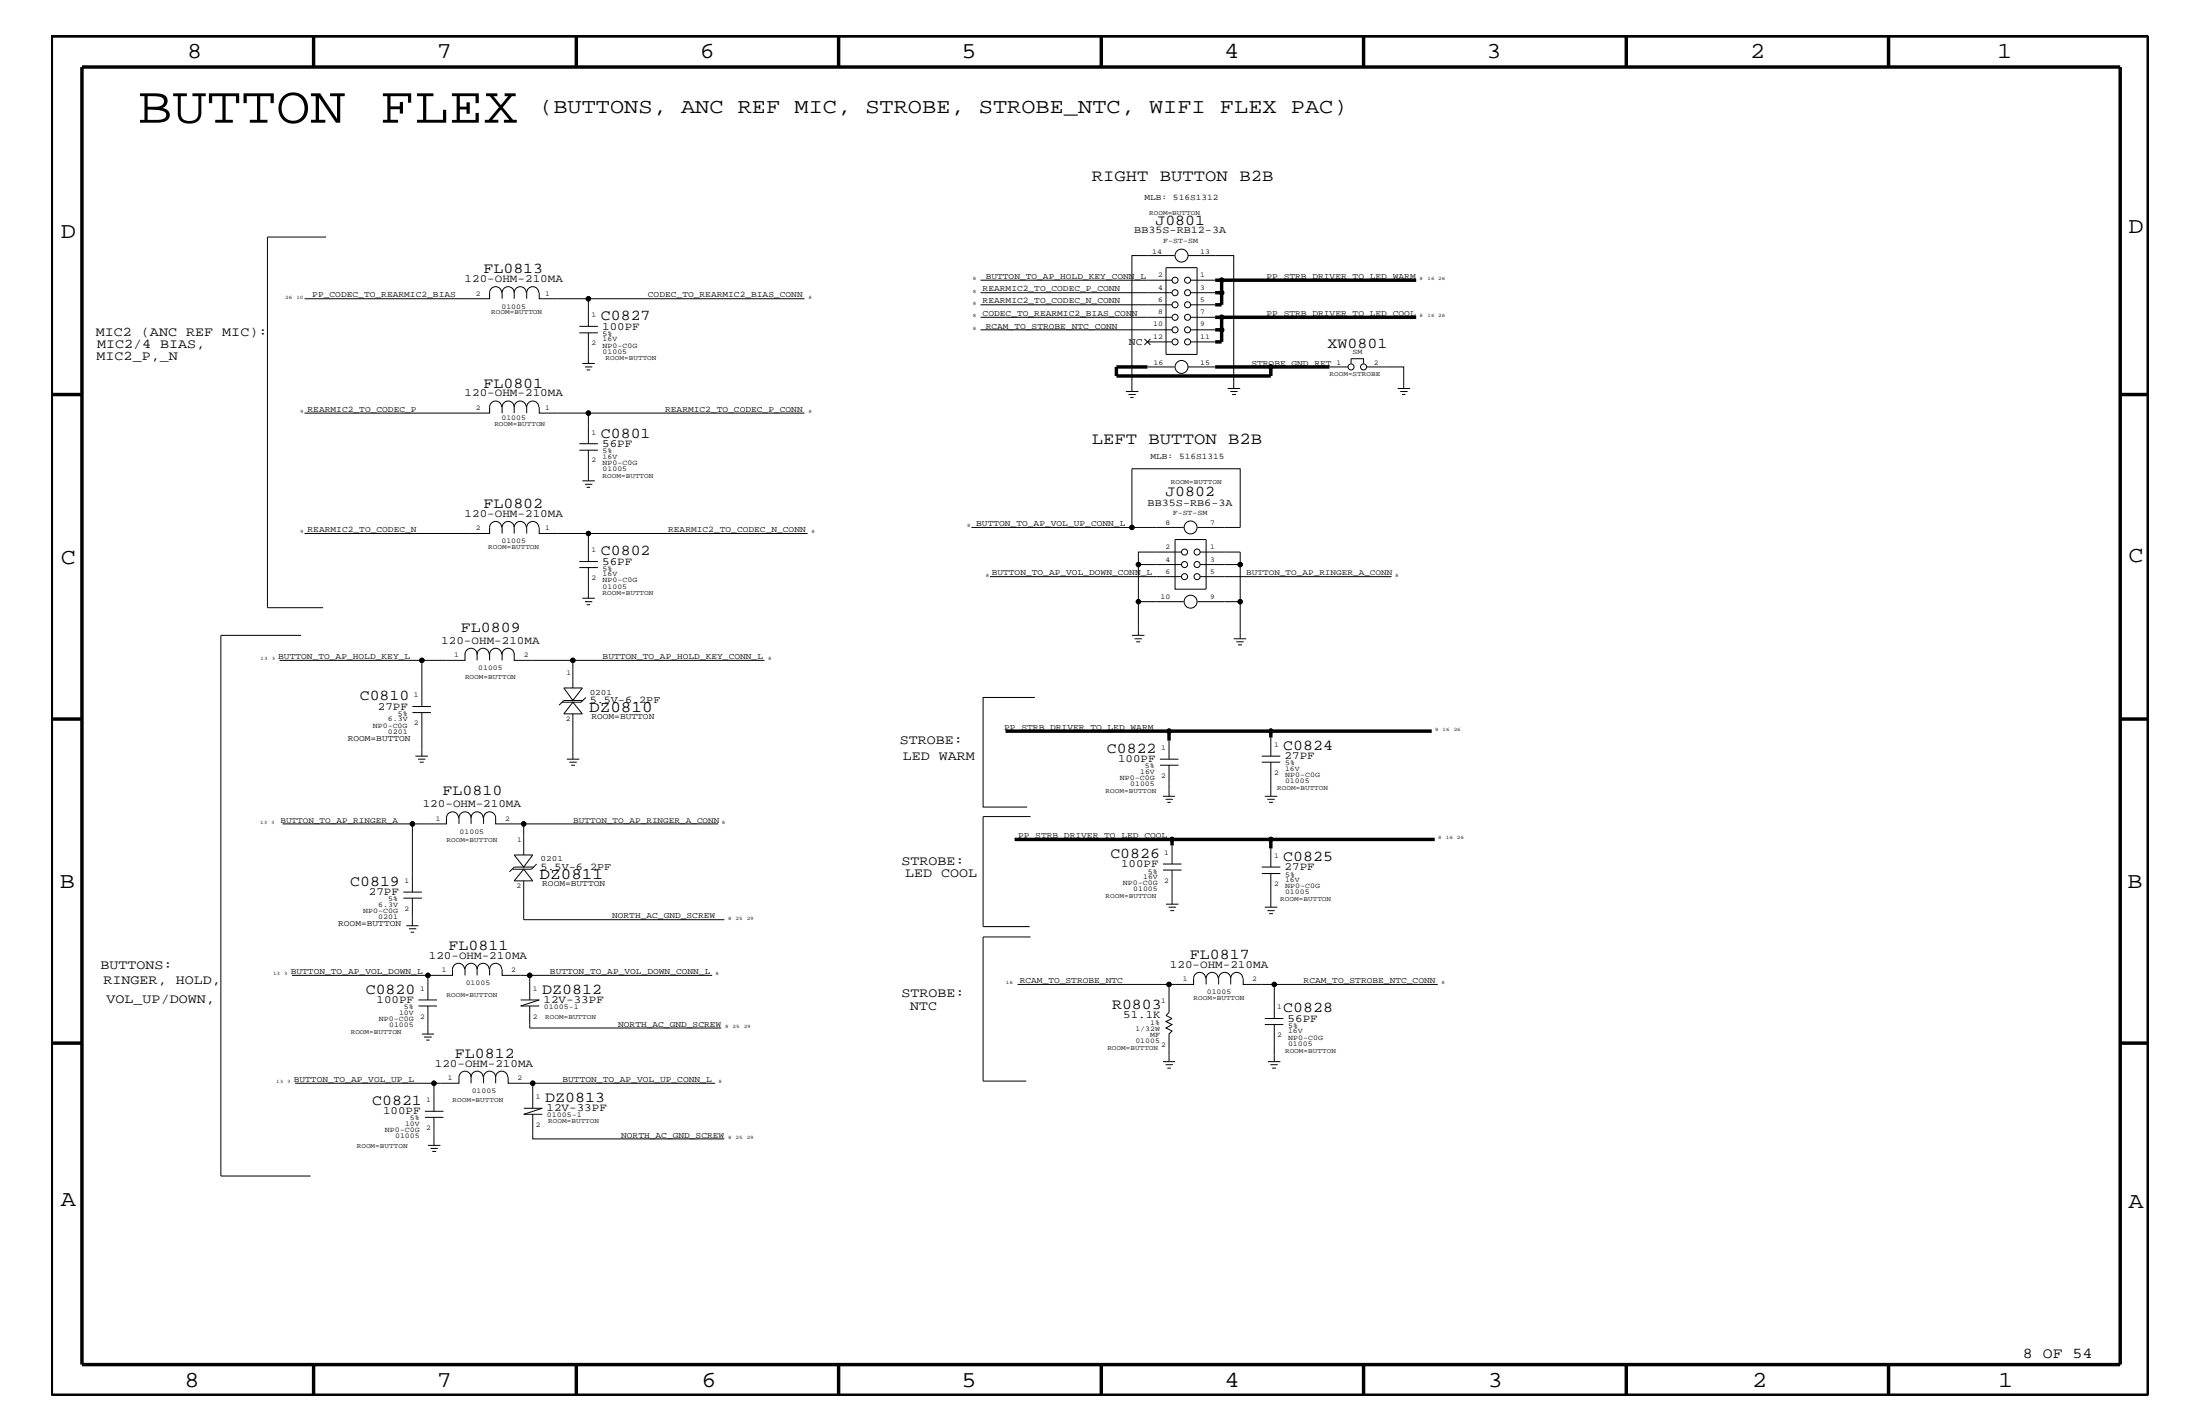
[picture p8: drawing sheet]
<svg xmlns="http://www.w3.org/2000/svg" width="432mm" height="279mm" viewBox="0 0 432 279" stroke-linecap="round" stroke-linejoin="round" font-family="sans-serif">
<g fill="none" stroke="#000" stroke-width=".2">
<path d="M64 46.5h-11.5v72.7h10.9M98.5 57.4a1.19 1.19 0 0 0-1.2-1.2 1.19 1.19 0 0 0-1.2 1.2v1.2h-36.3M100.9 57.4a1.19 1.19 0 0 1 1.2-1.2 1.19 1.19 0 0 1 1.2 1.2M100.9 57.4a1.19 1.19 0 0 0-1.2-1.2 1.19 1.19 0 0 0-1.1 1.2v1.2M100.9 57.4v1.2M105.7 57.4a1.19 1.19 0 0 0-1.1-1.2 1.19 1.19 0 0 0-1.2 1.2v1.2M105.8 57.4v1.2h52.1M115.5 58.6v5.4M192.4 59.8h37.6M192.4 57.4h37.6M192.4 55h37.6M228.9 52.5h6.1v17h-6.1z"/>
<path d="M230.5 50.2h-8.3v26.6M233.2 50.2h8.9v26M233.7 59.8h4.8M233.7 57.4h4.8M233.7 55h4.8M98.5 79.9a1.19 1.19 0 0 0-1.2-1.2 1.19 1.19 0 0 0-1.2 1.2v1.2h-36.3M100.9 79.9a1.19 1.19 0 0 1 1.2-1.2 1.19 1.19 0 0 1 1.2 1.2M100.9 79.9a1.19 1.19 0 0 0-1.2-1.2 1.19 1.19 0 0 0-1.1 1.2v1.2M100.9 79.9v1.2M105.7 79.9a1.19 1.19 0 0 0-1.1-1.2 1.19 1.19 0 0 0-1.2 1.2v1.2M105.8 79.9v1.2h9.7v6M113.7 65.3h3.6"/>
<path d="M113.7 64h3.6M114.3 71.3h2.5M114.8 72h1.4M115.1 72.6h.7M115.5 65.3v6M192.4 62.3h37.6M192.4 64.7h37.6M221 76.8h2.4M221.5 77.4h1.4M221.8 78h.7M224.6 66.5l1.2 1.2M225.2 72h5.3"/>
<path d="M225.2 67.1h4.8M225.8 66.5l-1.2 1.2M233.2 72h5.3M233.7 67.1h4.8M233.7 62.3h4.8M233.7 64.7h4.8M241 76.2h2.4M241.5 76.8h1.4M241.8 77.4h.8M260.9 72h3.7M265.2 71.3v-.9h2.4v.9M268.2 72h7.3v4.2"/>
<path d="M274.3 76.2h2.5M274.8 76.8h1.5M275.2 77.4h.6M113.7 88.3h3.6M113.7 87.1h3.6M114.3 94.3h2.5M114.8 95h1.4M115.1 95.6h.7M115.5 88.3v6M115.5 81.1h42.4M98.5 103.5a1.19 1.19 0 0 0-1.2-1.2 1.19 1.19 0 0 0-1.2 1.2v1.2h-36.3M100.9 103.5a1.19 1.19 0 0 1 1.2-1.2 1.19 1.19 0 0 1 1.2 1.2"/>
<path d="M100.9 103.5a1.19 1.19 0 0 0-1.2-1.2 1.19 1.19 0 0 0-1.1 1.2v1.2M100.9 103.5v1.2M105.7 103.5a1.19 1.19 0 0 0-1.1-1.2 1.19 1.19 0 0 0-1.2 1.2v1.2M105.8 103.5v1.2h52.7M113.7 111.4h3.6M113.7 110.2h3.6M114.3 117.4h2.5M114.8 118.1h1.4M115.1 118.6h.7M115.5 104.7v5.5M115.5 111.4v6M190.7 103.5h41.6"/>
<path d="M194.3 113.1h37.6M222.2 103.5v-11.5h21.2v11.5h-8.4M230.6 105.9h6.1v9.7h-6.1zM231.9 110.8h-8.5v7.3M231.9 108.3h-8.5v2.5M232.3 118.1h-8.9v6.6M235 118.1h8.4v7.2M235.5 110.8h7.9v7.3M235.5 108.3h7.9v2.5M235.5 113.1h37.6M59.1 124.7h-15.8v106h17.7M80.9 139.8h3.7"/>
<path d="M80.9 138.6h3.7M82.8 129.6v9M82.8 139.8v8.6M91.3 128.3v1.3h-36.4M91.3 128.4a1.19 1.19 0 0 1 1.2-1.2 1.19 1.19 0 0 1 1.1 1.2 1.19 1.19 0 0 1 1.2-1.2 1.19 1.19 0 0 1 1.2 1.2M93.6 128.3v1.3M96.1 128.4a1.19 1.19 0 0 1 1.2-1.2 1.19 1.19 0 0 1 1.2 1.2M96.1 128.3v1.3M98.6 128.4a1.19 1.19 0 0 1 1.1-1.2 1.19 1.19 0 0 1 1.2 1.2M98.6 128.3v1.3M100.9 128.3v1.3h49.1M110.7 135h3.6l-1.9 2.4z"/>
<path d="M112.4 137.8l1.9 2.3h-3.6zM112.4 129.6v5.4M114.4 137.4h-3.7l-1 1M115 136.8l-1 1h-3.7M203.1 136.8h-10.1v21.6h8.6M222.2 124.7h2.4M222.7 125.3h1.4M223 125.9h.8M242.1 125.3h2.5M242.7 125.9h1.4M243 126.5h.8M81.5 148.4h2.5"/>
<path d="M82 149h1.5M82.4 149.5h.7M111.3 149h2.4M111.8 149.5h1.4M112.1 150.1h.8M112.4 140.1v8.9M227.7 149h3.6M227.7 150.1h3.6M228.3 156.2h2.3M228.8 156.8h1.4M229.1 157.4h.7M229.4 145.3v3.7"/>
<path d="M229.4 150.1v6.1M247.7 148.4h3.6M247.7 149.5h3.6M248.2 156.2h2.5M248.8 156.8h1.4M249.1 157.4h.8M249.4 144.7v3.7M249.4 149.5v6.7M55.5 161.7h25.4M79.2 176.2h3.6M79.2 175h3.6M80.9 176.2v5.4"/>
<path d="M90 160.5a1.19 1.19 0 0 0-1.2-1.2 1.19 1.19 0 0 0-1.2 1.2v1.2h-6.7v13.3M92.5 160.5a1.19 1.19 0 0 0-1.2-1.2 1.19 1.19 0 0 0-1.2 1.2v1.2M92.5 160.5a1.19 1.19 0 0 1 1.1-1.2 1.19 1.19 0 0 1 1.2 1.2M92.5 160.5v1.2M94.9 161.7v-1.2a1.19 1.19 0 0 1 1.2-1.2 1.19 1.19 0 0 1 1.2 1.2v1.2h43.7M100.9 167.8h3.7l-1.8 2.3zM102.8 170.5l1.8 2.3h-3.7zM102.8 161.7v6.1M102.8 172.8v7.7h39.4M104.7 170.1h-3.8l-.9 1M105.3 169.5l-1 1h-3.7M202.3 160.2h-9.3v21.6h9.1"/>
<path d="M228.3 170.7h3.6M228.3 169.5h3.6M228.9 177.4h2.4M229.4 178h1.4M229.7 178.7h.8M230 165.9v3.6M230 170.7v6.7M247.7 171.4h3.6M247.7 170.1h3.6M248.2 178h2.5M248.8 178.7h1.4M249.1 179.3h.8"/>
<path d="M249.4 166.5v3.6M249.4 171.4v6.6M79.8 181.6h2.3M80.3 182.2h1.4M80.6 182.9h.7M82.1 197.4h3.7M82.1 196.2h3.7M84 191.4v4.8M84 197.4v5.5M91.2 190.2a1.19 1.19 0 0 0-1.2-1.2 1.19 1.19 0 0 0-1.2 1.2v1.2h-31.5M93.6 190.2a1.19 1.19 0 0 0-1.1-1.2 1.19 1.19 0 0 0-1.2 1.2v1.2M93.6 190.2a1.19 1.19 0 0 1 1.2-1.2 1.19 1.19 0 0 1 1.2 1.2"/>
<path d="M93.6 190.2v1.2M98.5 190.2a1.19 1.19 0 0 0-1.2-1.2 1.19 1.19 0 0 0-1.2 1.2v1.2M98.6 190.2v1.2h41.2M102.2 196.2h3.6l-3.6 1.2h3.6M104 191.4v4.8M104 197.4v4.3h37.6M199.7 193.2h29.7M202.3 183.8h-9.3v28.3h8.4M236.6 192a1.19 1.19 0 0 0-1.1-1.2 1.19 1.19 0 0 0-1.2 1.2v1.2h-4.9v5.5l-.5 .5 1.1 .6-1.1 .6 1.1 .6-1.1 .7 1.1 .6-.6 .6v5.4M239.1 192a1.19 1.19 0 0 0-1.2-1.2 1.19 1.19 0 0 0-1.2 1.2v1.2M241.6 192a1.19 1.19 0 0 0-1.2-1.2 1.19 1.19 0 0 0-1.2 1.2v1.2M241.6 192a1.19 1.19 0 0 1 1.1-1.2 1.19 1.19 0 0 1 1.2 1.2"/>
<path d="M241.6 192v1.2M244 192v1.2h6.1M248.2 199.8h3.7M282.2 193.2h-32.1v6.6M57.9 212.5h27.3M82.8 202.9h2.4M83.2 203.5h1.6M83.4 219.2h3.6M83.4 218h3.6M83.7 204.1h.6M85.2 219.2v5.5M92.5 211.4a1.19 1.19 0 0 0-1.2-1.2 1.19 1.19 0 0 0-1.2 1.2v1.1h-4.9v5.5"/>
<path d="M92.5 211.4a1.19 1.19 0 0 1 1.1-1.2 1.19 1.19 0 0 1 1.2 1.2M92.5 211.4v1.1M97.3 211.4a1.19 1.19 0 0 0-1.2-1.2 1.19 1.19 0 0 0-1.2 1.2v1.1M97.3 211.4a1.19 1.19 0 0 1 1.2-1.2 1.19 1.19 0 0 1 1.2 1.2M97.3 211.4v1.1M99.7 211.4v1.1h40.7M102.8 217.5h3.6l-3.6 1.1h3.6M104.6 218.6v4.9h37.6M104.6 212.5v5M228.3 208.3h2.3M228.8 208.9h1.4M229.1 209.6h.7"/>
<path d="M248.2 201h3.7M248.8 208.3h2.5M249.3 208.9h1.5M249.7 209.6h.7M250.1 201v7.3M84 224.7h2.4M84.5 225.3h1.4M84.8 225.9h.8"/>
<circle cx="115.5" cy="58.6" r=".42"/>
<circle cx="230.6" cy="59.8" r=".59"/>
<circle cx="230.6" cy="55" r=".59"/>
<circle cx="230.6" cy="57.4" r=".59"/>
<circle cx="231.9" cy="50.2" r="1.27"/>
<circle cx="233.1" cy="59.8" r=".59"/>
<circle cx="233.1" cy="55" r=".59"/>
<circle cx="233.1" cy="57.4" r=".59"/>
<circle cx="239.8" cy="55" r=".42"/>
<circle cx="239.8" cy="57.4" r=".42"/>
<circle cx="230.6" cy="67.1" r=".59"/>
<circle cx="230.6" cy="64.7" r=".59"/>
<circle cx="230.6" cy="62.3" r=".59"/>
<circle cx="231.9" cy="72" r="1.27"/>
<circle cx="233.1" cy="67.1" r=".59"/>
<circle cx="233.1" cy="62.3" r=".59"/>
<circle cx="233.1" cy="64.7" r=".59"/>
<circle cx="239.8" cy="62.3" r=".42"/>
<circle cx="239.8" cy="64.7" r=".42"/>
<circle cx="249.4" cy="72" r=".42"/>
<circle cx="265.2" cy="72" r=".59"/>
<circle cx="267.6" cy="72" r=".59"/>
<circle cx="115.5" cy="81.1" r=".42"/>
<circle cx="115.5" cy="104.7" r=".42"/>
<circle cx="222.2" cy="103.5" r=".42"/>
<circle cx="223.4" cy="110.8" r=".42"/>
<circle cx="223.4" cy="118.1" r=".42"/>
<circle cx="232.5" cy="113.1" r=".59"/>
<circle cx="232.5" cy="108.3" r=".59"/>
<circle cx="232.5" cy="110.8" r=".59"/>
<circle cx="233.7" cy="118.1" r="1.27"/>
<circle cx="233.7" cy="103.5" r="1.27"/>
<circle cx="234.9" cy="113.1" r=".59"/>
<circle cx="234.9" cy="108.3" r=".59"/>
<circle cx="234.9" cy="110.8" r=".59"/>
<circle cx="243.4" cy="118.1" r=".42"/>
<circle cx="243.4" cy="110.8" r=".42"/>
<circle cx="82.8" cy="129.6" r=".42"/>
<circle cx="112.4" cy="129.6" r=".42"/>
<circle cx="229.4" cy="143.5" r=".42"/>
<circle cx="249.4" cy="143.5" r=".42"/>
<circle cx="80.9" cy="161.7" r=".42"/>
<circle cx="102.8" cy="161.7" r=".42"/>
<circle cx="230" cy="164.7" r=".42"/>
<circle cx="249.4" cy="164.7" r=".42"/>
<circle cx="84" cy="191.4" r=".42"/>
<circle cx="104" cy="191.4" r=".42"/>
<circle cx="229.4" cy="193.2" r=".42"/>
<circle cx="250.1" cy="193.2" r=".42"/>
<circle cx="85.2" cy="212.5" r=".42"/>
<circle cx="104.6" cy="212.5" r=".42"/>
</g>
<g fill="none" stroke="#000" stroke-width=".68" stroke-linecap="butt">
<path d="M10.1 7.1h411.5v266.7h-411.5zM16.1 13.2h400v254.5h-400zM61.6 7.1v6.1M113.1 7.1v6.1M164.6 7.1v6.1M216.2 7.1v6.1M267.6 7.1v6.1M319.2 7.1v6.1M370.7 7.1v6.1M238.5 57.4h1.3M238.5 55h39.5M239.8 55v4.8h-1.3"/>
<path d="M10.1 77.4h6M225.2 72h-6.1v1.8h30.3v-1.8M238.5 72h22.4M238.5 64.7h1.3M238.5 62.3h39.5M239.8 62.3v4.8h-1.3M416.1 77.4h5.5M10.1 141.1h6M197.4 143.5h83.6M229.4 143.5v1.8M249.4 143.5v1.2M416.1 141.1h5.5"/>
<path d="M199.1 164.7h30.9v1.2M230 164.7h51.6M249.4 164.7v1.8M10.1 204.7h6M416.1 204.7h5.5M61.6 267.7v6.1M113.1 267.7v6.1M164.6 267.7v6.1M216.2 268v5.8M267.6 267.7v6.1M319.2 267.7v6.1M370.7 267.7v6.1"/>
</g>
<g fill="#000">
<circle cx="115.5" cy="58.6" r=".42"/>
<circle cx="239.8" cy="55" r=".42"/>
<circle cx="239.8" cy="57.4" r=".42"/>
<circle cx="239.8" cy="62.3" r=".42"/>
<circle cx="239.8" cy="64.7" r=".42"/>
<circle cx="249.4" cy="72" r=".42"/>
<circle cx="115.5" cy="81.1" r=".42"/>
<circle cx="115.5" cy="104.7" r=".42"/>
<circle cx="222.2" cy="103.5" r=".42"/>
<circle cx="223.4" cy="110.8" r=".42"/>
<circle cx="223.4" cy="118.1" r=".42"/>
<circle cx="243.4" cy="118.1" r=".42"/>
<circle cx="243.4" cy="110.8" r=".42"/>
<circle cx="82.8" cy="129.6" r=".42"/>
<circle cx="112.4" cy="129.6" r=".42"/>
<circle cx="229.4" cy="143.5" r=".42"/>
<circle cx="249.4" cy="143.5" r=".42"/>
<circle cx="80.9" cy="161.7" r=".42"/>
<circle cx="102.8" cy="161.7" r=".42"/>
<circle cx="230" cy="164.7" r=".42"/>
<circle cx="249.4" cy="164.7" r=".42"/>
<circle cx="84" cy="191.4" r=".42"/>
<circle cx="104" cy="191.4" r=".42"/>
<circle cx="229.4" cy="193.2" r=".42"/>
<circle cx="250.1" cy="193.2" r=".42"/>
<circle cx="85.2" cy="212.5" r=".42"/>
<circle cx="104.6" cy="212.5" r=".42"/>
</g>
<text font-size="10.2" x="27" y="24.1">BUTTON FLEX</text>
<g font-size="4.5">
<text x="36.7" y="11.5">8</text>
<text x="85.8" y="11.5">7</text>
<text x="137.3" y="11.5">6</text>
<text x="188.7" y="11.5">5</text>
<text x="240.3" y="11.5">4</text>
<text x="291.8" y="11.5">3</text>
<text x="343.5" y="11.5">2</text>
<text x="392" y="11.5">1</text>
<text x="11.9" y="46.8">D</text>
<text x="417.7" y="45.7">D</text>
<text x="11.9" y="110.6">C</text>
<text x="417.7" y="110.3">C</text>
<text x="11.8" y="174.3">B</text>
<text x="417.6" y="174.2">B</text>
<text x="11.9" y="236.7">A</text>
<text x="417.7" y="237.1">A</text>
<text x="36.2" y="272.1">8</text>
<text x="85.8" y="272.1">7</text>
<text x="137.7" y="272.1">6</text>
<text x="188.7" y="272.1">5</text>
<text x="240.4" y="272.1">4</text>
<text x="292" y="272.1">3</text>
<text x="343.9" y="272.1">2</text>
<text x="392.2" y="272.1">1</text>
</g>
<text font-size="4.1" x="105.8" y="22.2">(BUTTONS, ANC REF MIC, STROBE, STROBE_NTC, WIFI FLEX PAC)</text>
<g font-size="3.3">
<text x="214.3" y="35.6">RIGHT BUTTON B2B</text>
<text x="214.3" y="87.1">LEFT BUTTON B2B</text>
</g>
<g font-size="3.1">
<text x="115.7" y="139.7">DZ0810</text>
<text x="105.9" y="172.4">DZ0811</text>
</g>
<g font-size="3">
<text x="226.8" y="44.1">J0801</text>
<text x="94.9" y="53.6">FL0813</text>
<text x="117.9" y="62.9">C0827</text>
<text x="260.6" y="68.2">XW0801</text>
<text x="94.9" y="76.1">FL0801</text>
<text x="117.9" y="85.9">C0801</text>
<text x="94.9" y="99.7">FL0802</text>
<text x="228.7" y="97.4">J0802</text>
<text x="117.9" y="108.9">C0802</text>
<text x="90.5" y="124">FL0809</text>
<text x="70.6" y="137.4">C0810</text>
<text x="217.3" y="147.7">C0822</text>
<text x="251.9" y="147.1">C0824</text>
<text x="86.8" y="156.1">FL0810</text>
<text x="68.7" y="173.8">C0819</text>
<text x="217.9" y="168.3">C0826</text>
<text x="251.9" y="168.9">C0825</text>
<text x="88" y="186.4">FL0811</text>
<text x="233.6" y="188.2">FL0817</text>
<text x="71.8" y="195">C0820</text>
<text x="106.4" y="195">DZ0812</text>
<text x="218.3" y="197.9">R0803</text>
<text x="251.9" y="198.7">C0828</text>
<text x="89.3" y="207.6">FL0812</text>
<text x="73.1" y="216.9">C0821</text>
<text x="107" y="216.2">DZ0813</text>
<text x="397" y="266.5">8 OF 54</text>
</g>
<g font-size="2.6">
<text x="18.8" y="65.9">MIC2 (ANC REF MIC):</text>
<text x="19" y="70.7">MIC2_P,_N</text>
<text x="19" y="68.4">MIC2/4 BIAS,</text>
<text x="176.6" y="146">STROBE:</text>
<text x="177.2" y="149">LED WARM</text>
<text x="177" y="169.7">STROBE:</text>
<text x="177.6" y="172.1">LED COOL</text>
<text x="19.7" y="190.2">BUTTONS:</text>
<text x="20.3" y="193.2">RINGER, HOLD,</text>
<text x="20.9" y="196.8">VOL_UP/DOWN,</text>
<text x="177" y="195.7">STROBE:</text>
<text x="178.6" y="198.1">NTC</text>
</g>
<g font-size="2.2">
<text x="91.2" y="55.3">120-OHM-210MA</text>
<text x="118.2" y="64.7">100PF</text>
<text x="91.2" y="77.8">120-OHM-210MA</text>
<text x="118.2" y="87.7">56PF</text>
<text x="91.2" y="101.4">120-OHM-210MA</text>
<text x="118.2" y="110.8">56PF</text>
<text x="86.6" y="126.3">120-OHM-210MA</text>
<text x="74.2" y="139.2">27PF</text>
<text x="219.5" y="149.5">100PF</text>
<text x="252.1" y="149">27PF</text>
<text x="83" y="158.4">120-OHM-210MA</text>
<text x="220" y="170.1">100PF</text>
<text x="252.1" y="170.7">27PF</text>
<text x="72.4" y="175.6">27PF</text>
<text x="84.2" y="188.1">120-OHM-210MA</text>
<text x="229.6" y="189.9">120-OHM-210MA</text>
<text x="73.9" y="196.8">100PF</text>
<text x="106.7" y="196.8">12V-33PF</text>
<text x="220.5" y="199.8">51.1K</text>
<text x="252.7" y="200.4">56PF</text>
<text x="85.3" y="209.3">120-OHM-210MA</text>
<text x="75.2" y="218.6">100PF</text>
<text x="107.3" y="218">12V-33PF</text>
</g>
<g font-size="2">
<text x="222.6" y="45.7">BB35S-RB12-3A</text>
<text x="221.6" y="67.7">NC</text>
<text x="225.3" y="99.3">BB35S-RB6-3A</text>
<text x="115.7" y="137.9">5.5V-6.2PF</text>
<text x="106.1" y="170.6">5.5V-6.2PF</text>
</g>
<g font-size="1.7">
<text x="224.6" y="39.2">MLB: 516S1312</text>
<text x="61.3" y="58.4">PP_CODEC_TO_REARMIC2_BIAS</text>
<text x="127.2" y="58.4">CODEC_TO_REARMIC2_BIAS_CONN</text>
<text x="192.9" y="59.5">REARMIC2_TO_CODEC_N_CONN</text>
<text x="192.9" y="57.2">REARMIC2_TO_CODEC_P_CONN</text>
<text x="193.5" y="54.7">BUTTON_TO_AP_HOLD_KEY_CONN_L</text>
<text x="248.6" y="54.7">PP_STRB_DRIVER_TO_LED_WARM</text>
<text x="192.9" y="62">CODEC_TO_REARMIC2_BIAS_CONN</text>
<text x="193.5" y="64.5">RCAM_TO_STROBE_NTC_CONN</text>
<text x="248.6" y="62">PP_STRB_DRIVER_TO_LED_COOL</text>
<text x="245.6" y="71.7">STROBE_GND_RET</text>
<text x="60.4" y="80.8">REARMIC2_TO_CODEC_P</text>
<text x="130.6" y="80.8">REARMIC2_TO_CODEC_P_CONN</text>
<text x="225.8" y="90.1">MLB: 516S1315</text>
<text x="60.4" y="104.4">REARMIC2_TO_CODEC_N</text>
<text x="131.1" y="104.4">REARMIC2_TO_CODEC_N_CONN</text>
<text x="191.6" y="103.2">BUTTON_TO_AP_VOL_UP_CONN_L</text>
<text x="194.6" y="112.9">BUTTON_TO_AP_VOL_DOWN_CONN_L</text>
<text x="54.6" y="129.3">BUTTON_TO_AP_HOLD_KEY_L</text>
<text x="118.3" y="129.3">BUTTON_TO_AP_HOLD_KEY_CONN_L</text>
<text x="116.1" y="141.1">ROOM=BUTTON</text>
<text x="197.1" y="143.2">PP_STRB_DRIVER_TO_LED_WARM</text>
<text x="68.2" y="145.3">ROOM=BUTTON</text>
<text x="199.8" y="164.5">PP_STRB_DRIVER_TO_LED_COOL</text>
<text x="106.4" y="173.8">ROOM=BUTTON</text>
<text x="66.4" y="181.6">ROOM=BUTTON</text>
<text x="120.1" y="180.2">NORTH_AC_GND_SCREW</text>
<text x="57.1" y="191.1">BUTTON_TO_AP_VOL_DOWN_L</text>
<text x="107.9" y="191.1">BUTTON_TO_AP_VOL_DOWN_CONN_L</text>
<text x="200.2" y="192.9">RCAM_TO_STROBE_NTC</text>
<text x="255.9" y="192.9">RCAM_TO_STROBE_NTC_CONN</text>
<text x="121.3" y="201.5">NORTH_AC_GND_SCREW</text>
<text x="57.7" y="212.4">BUTTON_TO_AP_VOL_UP_L</text>
<text x="110.4" y="212.4">BUTTON_TO_AP_VOL_UP_CONN_L</text>
<text x="121.9" y="223.2">NORTH_AC_GND_SCREW</text>
</g>
<g font-size="1.6">
<text x="244.6" y="112.9">BUTTON_TO_AP_RINGER_A_CONN</text>
<text x="115.7" y="136.3">0201</text>
<text x="55" y="161.4">BUTTON_TO_AP_RINGER_A</text>
<text x="112.5" y="161.4">BUTTON_TO_AP_RINGER_A_CONN</text>
<text x="106.1" y="169">0201</text>
</g>
<g font-size="1.4">
<text x="225.6" y="42.3">ROOM=BUTTON</text>
<text x="228.3" y="47.7">F-ST-SM</text>
<text x="226.1" y="49.9">14</text>
<text x="235.5" y="49.9">13</text>
<text x="93.4" y="58">2</text>
<text x="107" y="58">1</text>
<text x="227.3" y="59.2">6</text>
<text x="227.3" y="56.8">4</text>
<text x="227.3" y="54.4">2</text>
<text x="235.5" y="59.2">5</text>
<text x="235.5" y="56.8">3</text>
<text x="235.5" y="54.4">1</text>
<text x="96.4" y="61.7">ROOM=BUTTON</text>
<text x="98.4" y="60.6">01005</text>
<text x="116.1" y="62.3">1</text>
<text x="118.3" y="65.9">5%</text>
<text x="226.3" y="64">10</text>
<text x="227.3" y="61.7">8</text>
<text x="235.5" y="64">9</text>
<text x="235.5" y="61.7">7</text>
<text x="116.1" y="67.7">2</text>
<text x="118.3" y="68.2">NP0-C0G</text>
<text x="118.3" y="69.4">01005</text>
<text x="118.3" y="67">16V</text>
<text x="118.9" y="70.7">ROOM=BUTTON</text>
<text x="226.3" y="66.5">12</text>
<text x="226.4" y="71.6">16</text>
<text x="235.5" y="71.6">15</text>
<text x="235.5" y="66.5">11</text>
<text x="262.3" y="71.6">1</text>
<text x="265.5" y="69.5">SM</text>
<text x="269.6" y="71.6">2</text>
<text x="260.9" y="73.8">ROOM=STROBE</text>
<text x="93.4" y="80.5">2</text>
<text x="97" y="83.5">ROOM=BUTTON</text>
<text x="98.4" y="82.4">01005</text>
<text x="107" y="80.5">1</text>
<text x="116.1" y="85.3">1</text>
<text x="118.3" y="88.9">5%</text>
<text x="116.1" y="90.7">2</text>
<text x="118.3" y="91.2">NP0-C0G</text>
<text x="118.3" y="93.8">ROOM=BUTTON</text>
<text x="118.3" y="92.4">01005</text>
<text x="118.3" y="90">16V</text>
<text x="229.8" y="95">ROOM=BUTTON</text>
<text x="230.2" y="101">F-ST-SM</text>
<text x="93.4" y="104.1">2</text>
<text x="95.8" y="107.7">ROOM=BUTTON</text>
<text x="98.4" y="106.6">01005</text>
<text x="107" y="104.1">1</text>
<text x="228.8" y="103">8</text>
<text x="228.8" y="107.8">2</text>
<text x="237.5" y="103">7</text>
<text x="237.5" y="107.8">1</text>
<text x="116.1" y="113.7">2</text>
<text x="116.1" y="108.3">1</text>
<text x="118.3" y="112">5%</text>
<text x="118.3" y="113.1">16V</text>
<text x="228.8" y="110.3">4</text>
<text x="228.8" y="112.7">6</text>
<text x="237.5" y="110.3">3</text>
<text x="237.5" y="112.7">5</text>
<text x="118.3" y="114.2">NP0-C0G</text>
<text x="118.3" y="116.8">ROOM=BUTTON</text>
<text x="118.3" y="115.5">01005</text>
<text x="227.8" y="117.5">10</text>
<text x="237.5" y="117.5">9</text>
<text x="89.2" y="128.9">1</text>
<text x="93.9" y="131.5">01005</text>
<text x="102.8" y="128.9">2</text>
<text x="81.2" y="136.8">1</text>
<text x="91.3" y="133.2">ROOM=BUTTON</text>
<text x="111.2" y="132.5">1</text>
<text x="73.2" y="142.8">NP0-C0G</text>
<text x="76.1" y="144">0201</text>
<text x="76.1" y="141.5">6.3V</text>
<text x="78.1" y="140.4">5%</text>
<text x="81.2" y="142.3">2</text>
<text x="111.1" y="141.4">2</text>
<text x="227.9" y="147.1">1</text>
<text x="250.1" y="146.5">1</text>
<text x="217" y="155.6">ROOM=BUTTON</text>
<text x="219.8" y="153">NP0-C0G</text>
<text x="221.8" y="154.3">01005</text>
<text x="223.8" y="151.8">16V</text>
<text x="224.7" y="150.7">5%</text>
<text x="227.9" y="152.6">2</text>
<text x="250.1" y="152">2</text>
<text x="250.7" y="155">ROOM=BUTTON</text>
<text x="252.2" y="152.4">NP0-C0G</text>
<text x="252.2" y="150.1">5%</text>
<text x="252.2" y="151.2">16V</text>
<text x="252.2" y="153.7">01005</text>
<text x="85.5" y="161.1">1</text>
<text x="99.1" y="161.1">2</text>
<text x="87.6" y="165.3">ROOM=BUTTON</text>
<text x="90.2" y="163.6">01005</text>
<text x="101.5" y="165.3">1</text>
<text x="228.5" y="167.8">1</text>
<text x="79.4" y="173.2">1</text>
<text x="220.4" y="173.7">NP0-C0G</text>
<text x="224.4" y="172.4">16V</text>
<text x="225.3" y="171.4">5%</text>
<text x="228.5" y="173.2">2</text>
<text x="250.1" y="173.8">2</text>
<text x="250.1" y="168.3">1</text>
<text x="252.2" y="172">5%</text>
<text x="252.2" y="173.1">16V</text>
<text x="71.3" y="179.1">NP0-C0G</text>
<text x="74.3" y="177.9">6.3V</text>
<text x="76.2" y="176.8">5%</text>
<text x="79.4" y="178.7">2</text>
<text x="101.3" y="174.2">2</text>
<text x="217" y="176.2">ROOM=BUTTON</text>
<text x="222.4" y="174.9">01005</text>
<text x="251.3" y="176.8">ROOM=BUTTON</text>
<text x="252.2" y="174.3">NP0-C0G</text>
<text x="252.2" y="175.5">01005</text>
<text x="74.3" y="180.4">0201</text>
<text x="86.7" y="190.8">1</text>
<text x="100.3" y="190.8">2</text>
<text x="82.5" y="194.4">1</text>
<text x="87.6" y="195.6">ROOM=BUTTON</text>
<text x="91.4" y="193.3">01005</text>
<text x="104.6" y="194.4">1</text>
<text x="106.8" y="197.9">01005-1</text>
<text x="227.9" y="196.8">1</text>
<text x="232.2" y="192.6">1</text>
<text x="234.3" y="196.2">ROOM=BUTTON</text>
<text x="236.9" y="195.1">01005</text>
<text x="245.8" y="192.6">2</text>
<text x="68.8" y="202.9">ROOM=BUTTON</text>
<text x="74.3" y="200.3">NP0-C0G</text>
<text x="76.4" y="201.5">01005</text>
<text x="78.3" y="199.1">10V</text>
<text x="79.2" y="198.1">5%</text>
<text x="82.5" y="199.8">2</text>
<text x="104.6" y="199.8">2</text>
<text x="107" y="199.8">ROOM=BUTTON</text>
<text x="222.8" y="202.3">1/32W</text>
<text x="225.7" y="203.5">MF</text>
<text x="225.7" y="201">1%</text>
<text x="250.7" y="203.5">2</text>
<text x="250.7" y="198.1">1</text>
<text x="252.8" y="204">NP0-C0G</text>
<text x="252.8" y="201.7">5%</text>
<text x="252.8" y="202.7">16V</text>
<text x="217.3" y="205.9">ROOM=BUTTON</text>
<text x="222.8" y="204.7">01005</text>
<text x="227.9" y="205.3">2</text>
<text x="252.2" y="206.5">ROOM=BUTTON</text>
<text x="252.8" y="205.2">01005</text>
<text x="87.9" y="211.9">1</text>
<text x="92.6" y="214.5">01005</text>
<text x="101.6" y="211.9">2</text>
<text x="105.2" y="215.6">1</text>
<text x="79.5" y="220.9">10V</text>
<text x="80.4" y="219.8">5%</text>
<text x="83.7" y="221.7">2</text>
<text x="83.7" y="216.2">1</text>
<text x="88.8" y="216.2">ROOM=BUTTON</text>
<text x="105.2" y="221.1">2</text>
<text x="107.4" y="219.1">01005-1</text>
<text x="107.6" y="220.4">ROOM=BUTTON</text>
<text x="70" y="225.3">ROOM=BUTTON</text>
<text x="75.5" y="222.2">NP0-C0G</text>
<text x="77.6" y="223.4">01005</text>
</g>
<g font-size="1">
<text x="56" y="58.6">26</text>
<text x="58.2" y="58.6">10</text>
<text x="158.7" y="58.6">8</text>
<text x="190.9" y="59.8">8</text>
<text x="190.9" y="57.4">8</text>
<text x="190.9" y="55">8</text>
<text x="278.6" y="55">8</text>
<text x="280.2" y="55">16 26</text>
<text x="190.9" y="62.3">8</text>
<text x="190.9" y="64.7">8</text>
<text x="278.6" y="62.3">8</text>
<text x="280.2" y="62.3">16 26</text>
<text x="58.9" y="81.1">9</text>
<text x="158.7" y="81.1">8</text>
<text x="58.9" y="104.7">9</text>
<text x="159.3" y="104.7">8</text>
<text x="189.8" y="103.5">8</text>
<text x="193.5" y="113.1">8</text>
<text x="273.8" y="113.1">8</text>
<text x="51.1" y="129.6">13</text>
<text x="53.3" y="129.6">3</text>
<text x="150.8" y="129.6">8</text>
<text x="281.7" y="143.5">8</text>
<text x="283.1" y="143.5">16</text>
<text x="285.3" y="143.5">26</text>
<text x="51.1" y="161.7">13</text>
<text x="53.3" y="161.7">3</text>
<text x="141.6" y="161.7">8</text>
<text x="282.3" y="164.7">8</text>
<text x="283.8" y="164.7">16 26</text>
<text x="142.9" y="180.5">8</text>
<text x="144.4" y="180.5">25</text>
<text x="146.6" y="180.5">29</text>
<text x="53.6" y="191.4">13</text>
<text x="55.8" y="191.4">3</text>
<text x="140.5" y="191.4">8</text>
<text x="197.4" y="193.2">16</text>
<text x="283" y="193.2">8</text>
<text x="142.3" y="201.7">8</text>
<text x="143.8" y="201.7">25</text>
<text x="146" y="201.7">29</text>
<text x="54.2" y="212.5">13</text>
<text x="56.4" y="212.5">3</text>
<text x="141.1" y="212.5">8</text>
<text x="142.9" y="223.5">8</text>
<text x="144.4" y="223.5">25</text>
<text x="146.6" y="223.5">29</text>
</g>
</svg>
